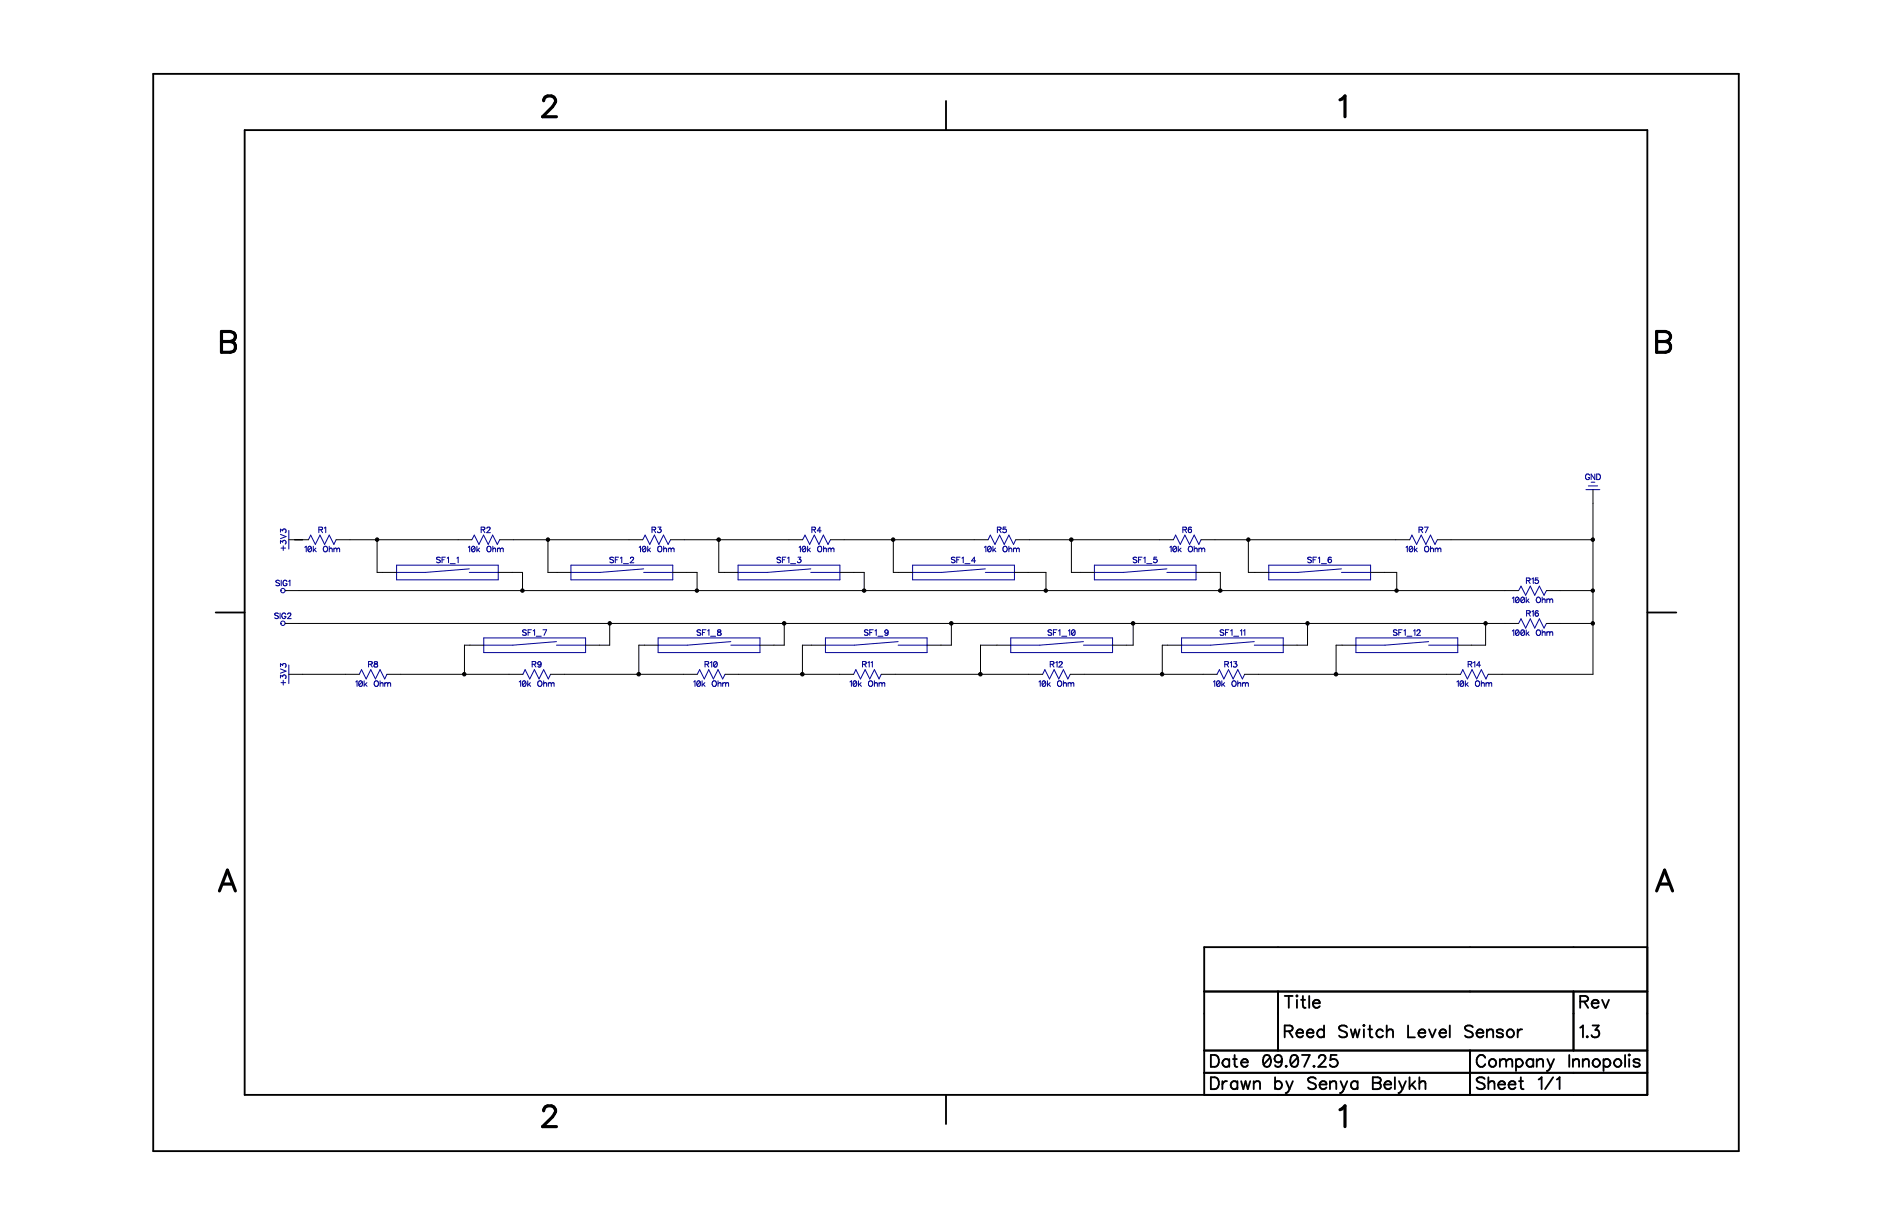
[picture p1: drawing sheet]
<svg xmlns="http://www.w3.org/2000/svg" width="432mm" height="279mm" viewBox="0 0 432 279" stroke-linecap="round" stroke-linejoin="round" font-family="sans-serif">
<g fill="#fff" stroke="#fff" stroke-width=".23">
<path d="M0 0h431.8v279.4h-431.8z"/>
<path d="M18.8 0h394.2v279.4h-394.2z"/>
</g>
<g fill="none" stroke="#000" stroke-width=".23">
<path d="M363.6 111.7v42.1h-24M65.1 134.7h281.5M65.9 123.1h4.5M76.7 123.1h31M86.1 123.1v7.5h4.4M113.7 130.6h5.6v4.1M114 123.1h32.7M125.1 123.1v7.5h5.2M153 123.1h30.2M153.5 130.6h5.6v4.1M164 123.1v7.5h4.4M189.5 123.1h36"/>
<path d="M191.7 130.6h5.5v4.1M203.9 123.1v7.5h4.4M231.5 130.6h7.2v4.1M231.8 123.1h36M244.5 123.1v7.5h5.3M273 130.6h5.5v4.1M274.1 123.1h47.6M284.9 123.1v7.5h4.7M312.8 130.6h6v4.1M328 123.1h35.6M352.9 134.7h10.7M65.1 142.2h281.5"/>
<path d="M65.9 153.8h16.1M88.3 153.8h31M110.4 147.2h-4.4v6.6M125.6 153.8h33.5M139.1 142.2v5h-5.5M150.2 147.2h-4.4v6.6M165.5 153.8h29.3M179 142.2v5h-5.6M188.4 147.2h-5.3v6.6M201.1 153.8h36.9M217.1 142.2v5h-5.5M230.7 147.2h-6.9v6.6"/>
<path d="M244.3 153.8h33.4M258.6 142.2v5h-4.7M269.7 147.2h-4.4v6.6M284.1 153.8h49.2M298.4 142.2v5h-5.5M309.5 147.2h-4.6v6.6M339 142.2v5h-6.3M352.9 142.2h10.7"/>
</g>
<g fill="#000" stroke="#000" stroke-width=".23">
<circle cx="86.1" cy="123.1" r=".39"/>
<circle cx="119.2" cy="134.7" r=".39"/>
<circle cx="125.1" cy="123.1" r=".39"/>
<circle cx="159" cy="134.7" r=".38"/>
<circle cx="164" cy="123.1" r=".4"/>
<circle cx="197.2" cy="134.7" r=".39"/>
<circle cx="203.8" cy="123.1" r=".39"/>
<circle cx="238.7" cy="134.7" r=".38"/>
<circle cx="244.5" cy="123.1" r=".4"/>
<circle cx="278.5" cy="134.7" r=".39"/>
<circle cx="284.9" cy="123.1" r=".39"/>
<circle cx="318.7" cy="134.7" r=".38"/>
<circle cx="363.5" cy="134.7" r=".38"/>
<circle cx="363.5" cy="123.1" r=".39"/>
<circle cx="106" cy="153.8" r=".39"/>
<circle cx="139.2" cy="142.2" r=".39"/>
<circle cx="145.8" cy="153.8" r=".4"/>
<circle cx="179" cy="142.2" r=".4"/>
<circle cx="183.1" cy="153.8" r=".4"/>
<circle cx="217.1" cy="142.2" r=".4"/>
<circle cx="223.8" cy="153.8" r=".4"/>
<circle cx="258.6" cy="142.2" r=".4"/>
<circle cx="265.2" cy="153.8" r=".39"/>
<circle cx="298.4" cy="142.2" r=".39"/>
<circle cx="304.9" cy="153.8" r=".4"/>
<circle cx="339.1" cy="142.2" r=".39"/>
<circle cx="363.5" cy="142.2" r=".39"/>
</g>
<g fill="none" stroke="#000096" stroke-width=".23">
<path d="M361.9 111.7h3.2M362.5 110.8h2.1M362.8 108.4l-.2-.2a.61 .61 0 0 0-.8 .6 .61 .61 0 0 0 .8 .5l.2-.4h-.3M363.1 110h.9M364 108.1v1.3l-.9-1.3v1.3M364.4 108.1h.4a.68 .68 0 0 1 .5 .7 .68 .68 0 0 1-.5 .6h-.4zM63.5 140l-.3-.2-.5 .2v.3l.7 .2 .1 .4-.3 .2-.5-.2M63.8 132.5l-.3-.2-.6 .2 .2 .3 .6 .3 .1 .2-.3 .3-.6-.2M63.9 139.8v1.3M64 121.4v-.7l.5 .4a.43 .43 0 0 1 .7-.4 .43 .43 0 0 1-.1 .8M64 124v-.7l.5 .4 .1-.3 .2-.2a.46 .46 0 0 1 .5 .4 .46 .46 0 0 1-.2 .5M64 121.9l1.3 .5-1.3 .5"/>
<path d="M64.1 134.7h.1M64.1 125h1.1M64.2 132.3v1.3M64.6 124.5v1.1M65.1 134.7h.1M65.5 132.6a.46 .46 0 0 0-.6-.3 .46 .46 0 0 0-.3 .5v.3a.45 .45 0 0 0 .4 .5 .45 .45 0 0 0 .5-.5h-.3M65.9 132.6l.3-.3v1.3M65.9 121v4.2M69.6 124.8l.3-.2v1.3M70.4 123.1l.5-1.1 1.1 2.2 1-2.2 1.1 2.2 1-2.2 1.1 2.2 .5-1.1M71 124.8l-.3-.2-.3 .1-.1 .9M71 124.8l.1 .5-.2 .5h-.5l-.1-.2"/>
<path d="M71 124.8l-.7 .8M71.5 124.6v1.3M71.8 125.4l.4 .5M72.1 125l-.6 .6M72.8 120.8l.8-.1v-.4l-.8-.1v1.3M73.2 120.8l.4 .7M73.9 124.8a.61 .61 0 0 1 .8 .2 .61 .61 0 0 1-.2 .8 .62 .62 0 0 1-.7-.3 .62 .62 0 0 1 .1-.7zM74 120.4l.3-.2v1.3M75.1 124.6v1.3M75.1 125.3l.3-.3 .3 .1 .1 .8M76.2 125.3l.3-.3 .4 .3M76.2 125v.9"/>
<path d="M76.9 125.3l.3-.3 .3 .1v.8M76.9 125.3v.6M90.5 128.9h23.2v3.3h-23.2zM100.5 127.3l-.3-.2-.5 .2v.3l.8 .4a.46 .46 0 0 1-.4 .4 .46 .46 0 0 1-.4-.3M100.9 127.7h.4M101.6 127.1h-.7v1.3M102.1 127.3l.3-.2v1.3M102.7 128.6h1.2M104.3 127.3l.3-.2v1.3M106.9 124.8l.3-.2v1.3M107.1 129.8l-10 .8h-6.6M107.1 130.6h6.6"/>
<path d="M107.7 123.1l.5-1.1 1.1 2.2 1.1-2.2 1 2.2 1-2.2 1.1 2.2 .5-1.1M108.4 124.8l-.2 1h-.4l-.1-.2M108.4 124.8l-.3-.2-.3 .1-.2 .4 .1 .5M108.4 124.8l-.7 .8M108.8 124.6v1.3M109.1 125.4l.4 .5M109.4 125l-.6 .6M109.8 120.8l.8-.1v-.4l-.8-.1v1.3M110.2 120.8l.5 .7M111.1 120.5l.3-.3 .4 .1v.4l-.7 .8h.8M111.3 124.8v-.1a.63 .63 0 0 1 .8 .3 .63 .63 0 0 1-.3 .8 .63 .63 0 0 1-.7-.3 .63 .63 0 0 1 .2-.7zM112.5 125.3l.3-.3 .3 .1v.8"/>
<path d="M112.5 124.6v1.3M113.5 125.3l.3-.3 .4 .3M113.5 125v.9M114.2 125.3l.3-.3 .3 .1 .1 .8M114.2 125.3v.6M130.3 128.9h23.2v3.3h-23.2zM140 127.3l-.3-.2-.5 .2 .1 .3 .7 .4a.46 .46 0 0 1-.3 .4 .46 .46 0 0 1-.5-.3M140.4 127.7h.5M141.2 127.1h-.8v1.3M141.6 127.3l.3-.2v1.3M142.3 128.6h1.1M143.9 127.4a.36 .36 0 0 1 .4-.3 .36 .36 0 0 1 .3 .3l-.8 1h.9"/>
<path d="M145.9 124.8l.3-.2v1.3M146.7 123.1l.5-1.1 1.1 2.2 1.1-2.2 1 2.2 1-2.2 1.1 2.2 .5-1.1M146.9 129.8l-10 .8h-6.6M146.9 130.6h6.6M147.4 124.8l-.2 1h-.4l-.2-.2M147.4 124.8l-.3-.2-.3 .1-.2 .4v.5M147.4 124.8l-.8 .8M147.8 124.6v1.3M148 125.4l.5 .5M148.4 125l-.6 .6M148.8 120.8l.8-.1v-.4l-.8-.1v1.3M149.2 120.8l.4 .7"/>
<path d="M150.2 120.2h.6l-.3 .5h.2a.44 .44 0 0 1 .1 .7 .44 .44 0 0 1-.7 0v-.2M150.2 124.8a.62 .62 0 0 1 .9 .2 .62 .62 0 0 1-.3 .8 .63 .63 0 0 1-.7-.3 .63 .63 0 0 1 .1-.7zM151.5 125.3l.3-.3 .3 .1v.8M151.5 124.6v1.3M152.5 125.3l.3-.3 .4 .3M152.5 125v.9M153.2 125.3l.3-.3 .3 .1v.8M153.2 125.3v.6M168.4 128.9h23.3v3.3h-23.3zM178.2 127.3l-.3-.2-.6 .2 .1 .2 .7 .3 .1 .3-.3 .3-.6-.3M178.6 127.7h.5M179.4 127.1h-.8v1.3"/>
<path d="M179.7 127.3l.3-.2v1.3M180.4 128.6h1.2M182.1 127.1h.7l-.4 .5h.3l.1 .4-.3 .4-.5-.3M182.4 124.8l.3-.2v1.3M183.2 123.1l.5-1.1 1.1 2.2 1-2.2 1.1 2.2 1-2.2 1.1 2.2 .5-1.1M183.9 124.8l-.2 1h-.4l-.2-.2M183.9 124.8l-.3-.2-.3 .1-.3 .4 .1 .5M183.9 124.8l-.8 .8M184.3 124.6v1.3M184.5 125.4l.5 .5M184.9 125l-.6 .6M185 129.8l-9.9 .8h-6.7"/>
<path d="M185 130.6h6.7M185.3 120.8h.5l.3-.4-.3-.2h-.5v1.3M185.7 120.8l.4 .7M186.8 124.7a.63 .63 0 0 1 .8 .3 .63 .63 0 0 1-.3 .8 .63 .63 0 0 1-.7-.3 .63 .63 0 0 1 .2-.8zM187.4 121.1h-.9l.6-.9v1.3M188 125.3l.3-.3 .3 .1v.8M188 124.6v1.3M189 125.3l.3-.3 .4 .3M189 125v.9M189.7 125.3l.3-.3 .3 .1v.8M189.7 125.3v.6M208.3 128.9h23.2v3.3h-23.2z"/>
<path d="M218 127.3l-.3-.2-.6 .2 .1 .2 .8 .5-.3 .4-.6-.3M218.4 127.7h.4M219.1 127.1h-.7v1.3M219.5 127.3l.3-.2v1.3M220.2 128.6h1.2M222.7 127.9h-1l.7-.8v1.3M224.7 124.8l.3-.2v1.3M224.9 129.8l-10 .8h-6.6M224.9 130.6h6.6M225.5 123.1l.5-1.1 1.1 2.2 1-2.2 1.1 2.2 1.1-2.2 1 2.2 .5-1.1M226.1 124.8l.1 .5-.2 .5h-.4l-.2-.2M226.1 124.8l-.3-.2-.2 .1-.2 .9"/>
<path d="M226.1 124.8l-.7 .8M226.6 124.6v1.3M226.9 125.4l.4 .5M227.2 125l-.6 .6M227.6 120.8h.6l.3-.4-.3-.2h-.6v1.3M228 120.8l.5 .7M229 124.8a.6 .6 0 0 1 .9 .2 .6 .6 0 0 1-.4 .9 .65 .65 0 0 1-.6-.4 .65 .65 0 0 1 .1-.7zM229.6 120.2h-.6l-.1 .5a.47 .47 0 0 1 .8 .2 .47 .47 0 0 1-.5 .6l-.3-.3M230.3 125.3l.2-.3 .3 .1 .1 .8M230.3 124.6v1.3M231.3 125.3l.3-.3 .4 .3M231.3 125v.9"/>
<path d="M232 125.3l.3-.3 .3 .1v.8M232 125.3v.6M249.8 128.9h23.2v3.3h-23.2zM259.5 127.3l-.3-.2-.6 .2 .1 .2 .7 .3 .1 .3-.3 .3-.6-.3M259.8 127.7h.5M260.6 127.1h-.8v1.3M261 127.3l.3-.2v1.3M261.7 128.6h1.2M264 127.1h-.6l-.1 .5a.45 .45 0 0 1 .8 .2 .45 .45 0 0 1-.5 .6l-.3-.3M266.3 129.8l-9.9 .8h-6.6M266.3 130.6h6.7M267 124.8l.3-.2v1.3"/>
<path d="M267.8 123.1l.5-1.1 1.1 2.2 1-2.2 1.1 2.2 1-2.2 1.1 2.2 .5-1.1M268.5 124.8v.3a.53 .53 0 0 1-.4 .8l-.4-.3M268.5 124.8l-.4-.2a.67 .67 0 0 0-.4 1M268.5 124.8l-.8 .8M268.9 124.6v1.3M269.2 125.4l.4 .5M269.5 125l-.6 .6M270 120.8h.5l.3-.4-.3-.2h-.5v1.3M270.4 120.8l.4 .7M271.2 121.1l.4 .4M271.3 124.8a.61 .61 0 0 1 .9 .2 .61 .61 0 0 1-.3 .8 .62 .62 0 0 1-.7-.3 .62 .62 0 0 1 .1-.7zM271.6 121.5h.1"/>
<path d="M271.6 120.7h.1M271.6 120.7h-.2l-.2 .4M271.6 120.7l.3 .4-.3 .4M271.9 120.4v-.1h-.5l-.2 .8M272.5 125.3l.3-.3 .4 .1v.8M272.5 124.6v1.3M273.6 125.3l.3-.3h.2l.2 .3M273.6 125v.9M274.3 125.3l.3-.3 .3 .1 .1 .8M274.3 125.3v.6M289.6 128.9h23.2v3.3h-23.2zM299.3 127.3l-.3-.2-.6 .2 .2 .3 .7 .4-.3 .4-.6-.3"/>
<path d="M299.7 127.7h.5M300.5 127.1h-.8v1.3M300.9 127.3l.3-.2v1.3M301.6 128.6h1.1M303.8 127.3v-.2h-.5l-.2 .8M306.2 129.8l-10 .8h-6.6M306.2 130.6h6.6M320.9 124.8l.3-.2v1.3M321.7 123.1l.5-1.1 1.1 2.2 1.1-2.2 1 2.2 1.1-2.2 1 2.2 .5-1.1M322.4 124.8l.1 .5-.3 .5h-.4l-.2-.2M322.4 124.8l-.3-.2-.3 .1-.2 .9M322.4 124.8l-.8 .8"/>
<path d="M322.8 124.6v1.3M323 125.4l.5 .5M323.4 125l-.6 .6M323.8 120.8l.8-.1 .1-.3-.1-.1-.8-.1v1.3M324.3 120.8l.4 .7M325.1 120.2h.8l-.6 1.3M325.3 124.7a.6 .6 0 0 1 .8 .5 .6 .6 0 0 1-.8 .6l-.2-.4zM326.5 125.3l.3-.3 .3 .1 .1 .8M326.5 124.6v1.3M327.5 125.3l.3-.3 .4 .3M327.5 125v.9M328.2 125.3l.3-.3 .3 .1v.8"/>
<path d="M328.2 125.3v.6M345.1 136.4l.4-.2v1.3M346.6 134.7l.5-1 1.1 2.1 1-2.1 1.1 2.1 1-2.1 1.1 2.1 .5-1.1M346.6 136.4l-.3-.2-.3 .1-.1 .9M346.6 136.4l.1 .5-.2 .5h-.5l-.1-.2M346.6 136.4l-.7 .8M347.9 136.4l-.1 1h-.5l-.2-.2M347.9 136.4l-.4-.2a.69 .69 0 0 0-.4 1M347.9 136.4l-.8 .8M348.3 136.2v1.3M348.4 132.4h.7l.1-.4-.8-.2v1.3M348.4 139.9l.7-.1 .1-.3-.2-.2h-.6v1.2"/>
<path d="M348.6 137l.4 .5M348.8 132.4l.4 .7M348.8 139.9l.4 .6M348.9 136.6l-.6 .6M349.6 132.1l.3-.3v1.3M349.6 139.5l.3-.2v1.2M350.9 136.3a.57 .57 0 0 1 .7 .6 .57 .57 0 0 1-.9 .4l-.1-.6zM351 131.8h-.6v.6a.45 .45 0 0 1 .7 .1 .45 .45 0 0 1-.5 .6l-.3-.3M351.1 139.4l-.4-.1a.64 .64 0 0 0-.3 .8M352 136.2v1.3M352 136.9l.3-.3 .3 .1v.8M353 136.9l.3-.3h.2l.2 .3"/>
<path d="M353 136.6v.9M353.7 136.9l.3-.3 .3 .1 .1 .8M353.7 136.9v.6M64 152.1v-.7l.5 .4a.43 .43 0 0 1 .7-.4 .43 .43 0 0 1-.1 .8M64 154.6v-.6l.5 .3 .1-.2 .2-.2a.46 .46 0 0 1 .5 .3 .46 .46 0 0 1-.2 .6M64 152.6l1.3 .5-1.3 .4M64.1 142.2h.1M64.1 155.7h1.1M64.6 155.2v1.1M65.1 142.2h.1M65.2 140.1a.48 .48 0 0 0-.5-.3 .48 .48 0 0 0-.4 .5v.3a.47 .47 0 0 0 .5 .5 .47 .47 0 0 0 .4-.5h-.3M65.7 140.1l.2-.3 .4 .1v.4l-.7 .8h.9"/>
<path d="M65.9 151.7v4.2M81.2 155.5l.3-.2v1.2M82 153.8l.5-1.1 1.1 2.2 1-2.2 1.1 2.2 1-2.2 1.1 2.2 .5-1.1M82.7 155.5l-.4-.2a.67 .67 0 0 0-.4 1M82.7 155.5v.3a.53 .53 0 0 1-.4 .7l-.4-.2M82.7 155.5l-.8 .8M83.1 155.3v1.2M83.4 156.1l.4 .4M83.7 155.7l-.6 .6M84.1 151.5l.8-.1v-.4l-.8-.1v1.2M84.5 151.5l.5 .6M85.5 151v.3l.7 .4a.45 .45 0 0 1-.3 .5 .45 .45 0 0 1-.6-.3 .58 .58 0 0 1 .7-.5l.1-.2v-.2z"/>
<path d="M85.5 155.4a.61 .61 0 0 1 .9 .3 .61 .61 0 0 1-.4 .8 .67 .67 0 0 1-.6-.3 .67 .67 0 0 1 .1-.8zM86.7 155.3v1.2M86.7 156l.3-.3 .4 .1v.7M87.8 156l.3-.3h.2l.2 .3M87.8 155.7v.8M88.5 156l.3-.3 .3 .1 .1 .7M88.5 156v.5M110.4 145.5h23.2v3.3h-23.2zM118.5 155.5l.3-.2v1.2M119.3 153.8l.5-1.1 1.1 2.2 1.1-2.2 1 2.2 1.1-2.2 1 2.2 .5-1.1M120 155.5l.1 .5-.3 .5h-.4l-.1-.2M120 155.5l-.3-.2-.3 .1-.1 .9"/>
<path d="M120 155.5l-.7 .8M120.1 143.8l-.3-.2-.5 .2 .1 .3 .7 .3-.1 .5-.7-.2M120.4 155.3v1.2M120.5 144.3h.5M120.7 156.1l.4 .4M121 155.7l-.6 .6M121.3 143.6h-.8v1.3M121.5 151.5l.7-.1 .1-.4-.8-.1v1.2M121.7 143.9l.3-.3v1.3M121.9 151.5l.4 .6M122.4 145.1h1.1M122.9 155.4a.61 .61 0 0 1 .8 .3 .61 .61 0 0 1-.3 .8 .62 .62 0 0 1-.7-.3 .62 .62 0 0 1 .2-.8z"/>
<path d="M123.5 151.3l-.2 .8-.5-.1M123.9 143.6h.9l-.6 1.3M124.1 156l.3-.3 .3 .1 .1 .7M124.1 155.3v1.2M125.1 156l.3-.3 .4 .3M125.1 155.7v.8M125.8 156l.3-.3 .3 .1v.7M125.8 156v.5M127 146.3l-9.9 .9h-6.7M127 147.2h6.6M150.2 145.5h23.2v3.3h-23.2zM158.3 155.5l.3-.2v1.2"/>
<path d="M159.1 153.8l.6-1.1 1 2.2 1.1-2.2 1 2.2 1.1-2.2 1 2.2 .6-1.1M159.8 155.5l-.1 1h-.5l-.1-.2M159.8 155.5l-.3-.2-.3 .1-.2 .4 .1 .5M159.8 155.5l-.7 .8M159.9 143.8l-.3-.2-.5 .2 .1 .3 .7 .3v.3l-.3 .2-.5-.2M160.2 155.3v1.2M160.3 144.3h.5M160.5 156.1l.4 .4M160.9 155.7l-.7 .6M160.9 151.5l.8-.1v-.4l-.8-.1v1.2M161.1 143.6h-.8v1.3M161.3 151.5l.5 .6"/>
<path d="M161.5 143.9l.3-.3v1.3M162.1 151.1l.3-.2v1.2M162.2 145.1h1.1M162.6 155.4a.61 .61 0 0 1 .9 .3 .61 .61 0 0 1-.3 .8 .67 .67 0 0 1-.6-.3 .67 .67 0 0 1 0-.8zM163.6 151.1l.1 .5-.2 .5h-.5l-.1-.2M163.6 151.1l-.1-.1h-.5l-.1 .9M163.6 151.1l-.7 .8M163.8 143.7l.2 .4a.5 .5 0 0 1 .5 .7l-.2 .1a.38 .38 0 0 1-.6-.2 .38 .38 0 0 1 .4-.5l.4-.1v-.4zM163.9 156l.3-.3 .3 .1v.7M163.9 155.3v1.2M164.9 156l.4-.3 .3 .3M164.9 155.7v.8"/>
<path d="M165.6 156l.5-.3 .2 .3v.5M165.6 156v.5M166.8 146.3l-10 .9h-6.6M166.8 147.2h6.6M188.4 145.5h23.2v3.3h-23.2zM194 155.5l.3-.2v1.2M194.8 153.8l.5-1.1 1.1 2.2 1-2.2 1.1 2.2 1.1-2.2 1 2.2 .5-1.1M195.5 155.5v.5l-.2 .5h-.4l-.2-.2M195.5 155.5l-.3-.2-.3 .1-.2 .9M195.5 155.5l-.8 .8M195.9 155.3v1.2M196.2 156.1l.4 .4"/>
<path d="M196.5 155.7l-.6 .6M196.8 151.5l.9-.1v-.4l-.9-.1v1.2M197.3 151.5l.4 .6M198.1 151.1l.3-.2v1.2M198.1 143.8l-.3-.2-.5 .2 .1 .3 .6 .3 .1 .3-.3 .2-.5-.2M198.3 155.4a.61 .61 0 0 1 .9 .3 .61 .61 0 0 1-.3 .8 .62 .62 0 0 1-.7-.3 .62 .62 0 0 1 .1-.8zM198.5 144.3h.5M198.8 151.1l.3-.2v1.2M199.3 143.6h-.8v1.3M199.6 156l.3-.3 .3 .1v.7M199.6 155.3v1.2M199.7 143.9l.3-.3v1.3"/>
<path d="M200.4 145.1h1.1M200.6 156l.3-.3 .4 .3M200.6 155.7v.8M201.3 156l.3-.3 .3 .1v.7M201.3 156v.5M202.7 144.1l-.2 .8h-.5v-.2M205 146.3l-10 .9h-6.6M205 147.2h6.6M230.7 145.5h23.2v3.3h-23.2zM237.1 155.5l.3-.2v1.2M238 153.8l.5-1.1 1 2.2 1.1-2.2 1 2.2 1.1-2.2 1 2.2 .6-1.1M238.6 155.5l.1 .5-.2 .5h-.5l-.1-.2"/>
<path d="M238.6 155.5l-.3-.2-.3 .1-.1 .9M238.6 155.5l-.7 .8M239.1 155.3v1.2M239.3 156.1l.4 .4M239.6 155.7l-.5 .6M239.7 151.5l.8-.1v-.4l-.8-.1v1.2M240 143.8l-.3-.2-.5 .2 .1 .3 .7 .5-.3 .3-.5-.2M240.1 151.5l.4 .6M240.4 144.3h.5M241 151.1l.3-.2v1.2M241.2 143.6h-.8v1.3M241.5 155.4a.6 .6 0 0 1 .8 .3 .6 .6 0 0 1-.4 .8 .65 .65 0 0 1-.6-.3 .65 .65 0 0 1 .2-.8z"/>
<path d="M241.6 143.9l.3-.3v1.3M241.7 151.2l.2-.3 .5 .2-.8 1h.9M242.3 145.1h1.2M242.7 156l.3-.3 .3 .1 .1 .7M242.7 155.3v1.2M243.8 156l.3-.3 .3 .3M243.8 155.7v.8M243.8 143.9l.3-.3v1.3M244.4 156l.3-.3 .3 .1 .1 .7M244.4 156v.5M245.3 143.9l-.1 1h-.5l-.1-.2M245.3 143.9l-.3-.3-.3 .1-.2 .5 .1 .5"/>
<path d="M245.3 143.9l-.7 .8M247.3 146.3l-10 .9h-6.6M247.3 147.2h6.6M269.7 145.5h23.2v3.3h-23.2zM276.9 155.5l.3-.2v1.2M277.7 153.8l.6-1.1 1 2.2 1.1-2.2 1 2.2 1.1-2.2 1 2.2 .6-1.1M278.4 155.5l-.1 1h-.5l-.1-.2M278.4 155.5l-.3-.2-.3 .1-.2 .4 .1 .5M278.4 155.5l-.7 .8M278.8 155.3v1.2M279.1 156.1l.4 .4M279.3 143.8l-.3-.2-.4 .1v.4l.6 .3 .1 .3-.3 .2-.5-.2"/>
<path d="M279.5 155.7l-.7 .6M279.5 151.5l.8-.1v-.4l-.8-.1v1.2M279.7 144.3h.5M280 151.5l.4 .6M280.5 143.6h-.8v1.3M280.8 151.1l.3-.2v1.2M280.9 143.9l.3-.3v1.3M281.3 155.4a.61 .61 0 0 1 .8 .3 .61 .61 0 0 1-.3 .8 .67 .67 0 0 1-.6-.3 .67 .67 0 0 1 .1-.8zM281.6 150.9h.6l-.3 .5h.2a.44 .44 0 0 1 .1 .6 .44 .44 0 0 1-.7 .1v-.2M281.6 145.1h1.1M282.5 156l.3-.3 .3 .1 .1 .7M282.5 155.3v1.2"/>
<path d="M283.1 143.9l.3-.3v1.3M283.5 156l.3-.3h.3l.1 .3M283.5 155.7v.8M283.8 143.9l.3-.3v1.3M284.2 156l.3-.3 .3 .1 .1 .7M284.2 156v.5M286.3 146.3l-10 .9h-6.6M286.3 147.2h6.6M309.5 145.5h23.2v3.3h-23.2zM318.9 143.8l-.4-.2-.4 .1v.4l.6 .3 .2 .3-.4 .2-.5-.2M319.2 144.3h.5M320 143.6h-.8v1.3"/>
<path d="M320.4 143.9l.3-.3v1.3M321.1 145.1h1.1M322.6 143.9l.3-.3v1.3M323.4 144l.2-.4 .5 .2v.3l-.8 .8h.9M326.1 146.3l-10 .9h-6.6M326.1 147.2h6.6M332.5 155.5l.3-.2v1.2M333.3 153.8l.5-1.1 1.1 2.2 1.1-2.2 1 2.2 1.1-2.2 1 2.2 .5-1.1M334 155.5l.1 .5-.2 .5h-.5l-.2-.2M334 155.5l-.3-.2-.3 .1-.2 .9M334 155.5l-.8 .8M334.4 155.3v1.2"/>
<path d="M334.7 156.1l.4 .4M335 155.7l-.6 .6M335.1 151.5l.8-.1v-.4l-.8-.1v1.2M335.5 151.5l.4 .6M336.3 151.1l.3-.2v1.2M336.8 155.4a.61 .61 0 0 1 .9 .3 .61 .61 0 0 1-.3 .8 .62 .62 0 0 1-.7-.3 .62 .62 0 0 1 .1-.8zM337.9 151.7h-.9l.6-.8v1.2M338.1 156l.5-.3 .2 .3v.5M338.1 155.3v1.2M339.1 156l.3-.3 .4 .3M339.1 155.7v.8M339.8 156l.3-.3 .3 .1v.7"/>
<path d="M339.8 156v.5M345.1 143.9l.4-.2v1.2M346.6 142.2l.5-1.1 1.1 2.2 1-2.2 1.1 2.2 1-2.2 1.1 2.2 .5-1.1M346.6 143.9l-.1-.2h-.5l-.1 1M346.6 143.9l.1 .5-.2 .5h-.3l-.3-.2M346.6 143.9l-.7 .8M347.9 143.9l-.1-.2h-.3a.67 .67 0 0 0-.4 1M347.9 143.9v.3a.53 .53 0 0 1-.4 .7l-.4-.2M347.9 143.9l-.8 .8M348.3 143.7v1.2M348.6 144.4l.4 .5M348.9 144.1l-.6 .6"/>
<path d="M350.9 143.7a.62 .62 0 0 1 .7 .6 .62 .62 0 0 1-.6 .6l-.4-.5zM352 143.7v1.2M352 144.4l.3-.3h.3v.8M353 144.1v.8M353 144.4l.3-.3h.3l.1 .3M353.7 144.4v.5M353.7 144.4l.2-.3h.4l.1 .8"/>
<circle cx="64.6" cy="134.7" r=".51"/>
<circle cx="303.5" cy="127.9" r=".39"/>
<circle cx="64.6" cy="142.2" r=".51"/>
<circle cx="123.1" cy="151.3" r=".39"/>
<circle cx="202.3" cy="144.1" r=".39"/>
<circle cx="350.7" cy="140.2" r=".39"/>
</g>
<g fill="none" stroke="#000" stroke-width=".42">
<path d="M35 16.8h361.8v245.8h-361.8zM55.8 29.7h320.2v220h-320.2zM215.9 23v6.7M49.2 139.7h6.6M376 139.7h6.6M376 216h-101.2v33.7M274.8 226.1h101.2M274.8 239.6h101.2M291.7 226.1v13.5M293.2 227.2h1.8M293.2 235.2h1.2a.72 .72 0 0 0 .6-.8l-.2-.4-.4-.1h-1.2v2.7M294.1 227.2v2.7"/>
<path d="M294.1 235.2l.9 1.4M295.9 235.6a.84 .84 0 0 0 .5 .9 .84 .84 0 0 0 1-.3M296 227l.1 .2-.1 .1-.1-.1zM296 228v1.9M296.2 234.9a.71 .71 0 0 1 .9 0 .71 .71 0 0 1 .3 .7h-1.5zM296.9 228h1M297.3 227.2v2.2l.2 .3 .5 .2M298.2 235.6a.84 .84 0 0 0 .5 .9 .84 .84 0 0 0 1.1-.3M298.6 234.9a.71 .71 0 0 1 .8 0 .71 .71 0 0 1 .4 .7h-1.6zM298.8 227.2v2.7M299.6 228.8a.87 .87 0 0 0 .5 1 .87 .87 0 0 0 1.1-.3M299.8 228.4a.76 .76 0 0 1 .8-.4 .76 .76 0 0 1 .6 .8h-1.6z"/>
<path d="M302.2 235.2a.87 .87 0 0 0-1.3-.1 .87 .87 0 0 0 0 1.3 .87 .87 0 0 0 1.3-.2M302.2 233.9v2.7M307.4 234.3a1.03 1.03 0 0 0-1.8 .2l.3 .4 1 .4a.65 .65 0 0 1 .5 .5 .65 .65 0 0 1-.2 .7 1.27 1.27 0 0 1-1.6-.3M308.3 234.8l.5 1.8 .5-1.8 .5 1.8 .5-1.8M311.3 233.8l.1 .1-.1 .1-.2-.1zM311.3 234.8v1.8M312.3 234.8h.8M312.6 233.9v2.2l.2 .4 .5 .1M315.6 235.2a.85 .85 0 0 0-1.2-.1 .85 .85 0 0 0 0 1.2 .85 .85 0 0 0 1.2-.1M316.5 235.3l.6-.5 .7 .1 .1 1.7M316.5 233.9v2.7M321.4 233.9v2.7h1.5"/>
<path d="M323.7 235.6a.87 .87 0 0 0 .6 .9 .87 .87 0 0 0 1-.3M323.8 235.2a.75 .75 0 0 1 .9-.4 .75 .75 0 0 1 .6 .8h-1.6zM326.1 234.8l.8 1.8 .8-1.8M328.5 235.6a.84 .84 0 0 0 .5 .9 .84 .84 0 0 0 1-.3M328.9 234.9a.71 .71 0 0 1 .8 0 .71 .71 0 0 1 .3 .7h-1.5zM330.9 233.9v2.7M335.5 239.6v10.1M336.1 234.3a1 1 0 0 0-.9-.4 1 1 0 0 0-.9 .6l.3 .4 1 .4a.65 .65 0 0 1 .5 .5 .65 .65 0 0 1-.2 .7 1.23 1.23 0 0 1-1.6-.3M337 235.6a.86 .86 0 0 0 .5 .9 .86 .86 0 0 0 1-.3M337.4 234.9a.75 .75 0 0 1 .8 0 .75 .75 0 0 1 .3 .7h-1.5zM339.3 235.3l.7-.5 .7 .1 .1 1.7M339.3 234.8v1.8"/>
<path d="M343 235.2a.8 .8 0 0 0-.7-.4 .8 .8 0 0 0-.7 .4l.1 .3 1.2 .3 .1 .4a.84 .84 0 0 1-1.4 0M344.3 234.9a.87 .87 0 0 1 1.1 .3 .87 .87 0 0 1-.2 1.2 .87 .87 0 0 1-1.2-.2 1.03 1.03 0 0 1 .3-1.3zM346.4 234.8v1.8M347.4 234.8a.85 .85 0 0 0-1 .8M359.1 226.1v13.5M360.6 228.4h1.2a.72 .72 0 0 0 .7-.7l-.3-.4-.4-.1h-1.2v2.7M360.6 234.4l.7-.5v2.7M361.5 228.4l1 1.5M362.2 236.3l.2 .2-.2 .1-.1-.1zM363.3 228.8a.87 .87 0 0 0 .5 1 .87 .87 0 0 0 1-.3M363.4 228.4a.76 .76 0 0 1 .9-.4 .76 .76 0 0 1 .5 .8h-1.5zM363.5 233.9h1.4l-.8 1a.91 .91 0 0 1 .8 1.3 .91 .91 0 0 1-1.6 .1l-.1-.2"/>
<path d="M365.6 228l.8 1.9 .8-1.9M215.9 249.7v6.7M274.8 244.7h101.2M276.4 240.6h.8a1.43 1.43 0 0 1 1 1.4 1.43 1.43 0 0 1-1 1.3h-.8zM276.4 245.7h.8a1.43 1.43 0 0 1 1 1.4 1.43 1.43 0 0 1-1 1.3h-.8zM279 246.6v1.8M280 246.6a.92 .92 0 0 0-1 .8M280.5 241.9a.87 .87 0 0 0-1.2-.1 .87 .87 0 0 0 0 1.3 .87 .87 0 0 0 1.2-.1M280.5 241.6v1.7M281.4 241.6h.9M281.8 240.6v2.2l.1 .4 .5 .1M282.4 247a.86 .86 0 0 0-1.3-.1 .86 .86 0 0 0 0 1.2 .86 .86 0 0 0 1.3-.1"/>
<path d="M282.4 246.6v1.8M283.3 242.3a.84 .84 0 0 0 .5 1 .84 .84 0 0 0 1-.3M283.3 246.6l.5 1.8 .5-1.8 .5 1.8 .5-1.8M283.6 241.7a.7 .7 0 0 1 .8-.1 .7 .7 0 0 1 .4 .7h-1.5zM286.1 247.1l.7-.5 .6 .1 .2 1.7M286.1 246.6v1.8M289.9 241.2a1.34 1.34 0 0 1-.9 2.1l-.4-.1-.2-.4M289.9 241.2a.85 .85 0 0 0-1.3-.5 2.31 2.31 0 0 0-.2 2.1M289.9 241.2l-1.5 1.6M291 247a.88 .88 0 0 1 1.3-.1 .88 .88 0 0 1 0 1.3 .88 .88 0 0 1-1.3-.2M291 245.7v2.7M292.6 241.6a1.25 1.25 0 0 1-1.1 1.7l-.4-.1-.1-.2"/>
<path d="M293.4 243.2l.1-.1 .2 .1-.2 .1zM293.5 246.6l.8 1.8M294.3 248.4a1.02 1.02 0 0 1-.9 .9M295.1 246.6l-.8 1.8M296.2 241.2a2.2 2.2 0 0 1-.3 2 .92 .92 0 0 1-1.3-.4M296.2 241.2a.83 .83 0 0 0-.8-.6 .83 .83 0 0 0-.8 .6l-.1 .6 .1 1M296.2 241.2l-1.6 1.6M297.1 240.6h1.8l-1.3 2.7M299.8 243.2l.1-.1 .1 .1-.1 .1zM300.3 246.1a1 1 0 0 0-1-.4 1 1 0 0 0-.8 .6l.3 .4 1 .4a.74 .74 0 0 1 .5 .9 1.17 1.17 0 0 1-1.8 0M301 241.3l.2-.6 .8-.1a.68 .68 0 0 1 .4 1.1l-1.5 1.6h1.7M301.2 247.4a.87 .87 0 0 0 .5 .9 .87 .87 0 0 0 1-.3"/>
<path d="M301.3 247a.76 .76 0 0 1 .9-.4 .76 .76 0 0 1 .5 .8h-1.5zM303.5 247.1l.7-.5 .6 .1 .2 1.7M303.5 246.6v1.8M305.1 240.6h-1.4l-.1 1.2a.96 .96 0 0 1 1.5 0 .96 .96 0 0 1-.2 1.4 .96 .96 0 0 1-1.4-.4M305.9 246.6l.8 1.8M306.7 248.4a1.02 1.02 0 0 1-.9 .9M307.5 246.6l-.8 1.8M309.8 247a.86 .86 0 0 0-1.2-.1 .86 .86 0 0 0 0 1.2 .86 .86 0 0 0 1.2-.1M309.8 246.6v1.8M313.3 245.7l1.6 .1a.62 .62 0 0 1 0 1l-.4 .2 .4 .1a.76 .76 0 0 1 0 1.2l-1.6 .1zM313.3 247h1.2M315.9 247.4a.87 .87 0 0 0 .5 .9 .87 .87 0 0 0 1.1-.3"/>
<path d="M316.1 247a.76 .76 0 0 1 .8-.4 .76 .76 0 0 1 .6 .8h-1.6zM318.3 245.7v2.7M319.3 246.6l.8 1.8M320.1 248.4a1.1 1.1 0 0 1-.9 .9M320.8 246.6l-.7 1.8M321.7 245.7v2.7M322.2 247.4l.9 1M323 246.6l-1.3 1.3M323.9 247.1l.7-.5 .6 .1 .1 1.7M323.9 245.7v2.7M338.8 246.1a1.04 1.04 0 0 0-1.8 .2 1.78 1.78 0 0 0 1.6 .9l.2 .4v.4a1.21 1.21 0 0 1-1.8 0M339 241.3a1.01 1.01 0 0 0-1.2-.7 1.01 1.01 0 0 0-.8 1.1 1.12 1.12 0 0 0 .4 1.4 1.12 1.12 0 0 0 1.4-.1l.2-.3"/>
<path d="M339.7 247.1l.6-.5 .7 .1 .1 1.7M339.7 245.7v2.7M341.9 247.4a.87 .87 0 0 0 .5 .9 .87 .87 0 0 0 1.1-.3M342.1 247a.76 .76 0 0 1 .8-.4 .76 .76 0 0 1 .6 .8h-1.6zM342.3 242.1l.6-.5 .7 .1 .1 .4M342.3 241.6v1.7M343.7 242.1l.7-.5 .6 .1 .1 1.6M343.7 242.1v1.2M344.3 247.4a.87 .87 0 0 0 .5 .9 .87 .87 0 0 0 1.1-.3M344.7 246.7a.75 .75 0 0 1 1.2 .4v.3h-1.6zM346 241.9a.87 .87 0 0 1 1.3-.1 .87 .87 0 0 1 0 1.3 .87 .87 0 0 1-1.3-.1M346 241.6v2.7"/>
<path d="M346.7 246.6h.9M347.1 245.7v2.2l.1 .4 .5 .1M349.9 241.9a.87 .87 0 0 0-1.3-.1 .87 .87 0 0 0 0 1.3 .87 .87 0 0 0 1.3-.1M349.9 241.6v1.7M350.7 242.1l.7-.5 .6 .1 .2 1.6M350.7 241.6v1.7M351.2 246.2l.6-.5v2.7M353.1 241.6l.8 1.7M353.9 243.3a1.02 1.02 0 0 1-.9 1M354.5 245.7l-1.9 2.7M354.7 241.6l-.8 1.7M355.3 246.2l.6-.5v2.7"/>
<path d="M358.1 240.6v2.7M359 242.1l.6-.5 .7 .1 .1 1.6M359 241.6v1.7M361.2 242.1l.7-.5 .6 .1 .1 1.6M361.2 241.6v1.7M366 241.9a.87 .87 0 0 1 1.3-.1 .87 .87 0 0 1 0 1.3 .87 .87 0 0 1-1.3-.1M366 241.6v2.7M370.9 240.6v2.7M371.8 240.5l.2 .1-.2 .1-.1-.1zM371.8 241.6v1.7M374.2 241.9a.84 .84 0 0 0-1.4 0l.4 .4 .9 .3 .1 .4a.84 .84 0 0 1-1.4 0"/>
<circle cx="291.7" cy="241.5" r=".85"/>
<circle cx="340.6" cy="242.5" r=".88"/>
<circle cx="364.3" cy="242.5" r=".89"/>
<circle cx="369.2" cy="242.5" r=".88"/>
</g>
<path d="M124.1 23a1.09 1.09 0 0 1 .9-1.1h.9a1.12 1.12 0 0 1 .6 1.8l-.4 .6-2.3 2.3h3.2M305.8 22.8l.5-.2 .7-.7v4.7M50.5 75.6h2.1l.7 .3a1.05 1.05 0 0 1 0 1.7l-.7 .3 .7 .2a1.24 1.24 0 0 1 .4 1.4 1.24 1.24 0 0 1-1.1 .8h-2.1zM50.5 77.9h2.1M378.1 75.6h2a1.22 1.22 0 0 1 1.2 1.4l-.5 .6-.7 .3a1.23 1.23 0 0 1 1.2 1.2 1.23 1.23 0 0 1-1.2 1.2h-2zM378.1 77.9h2M50.1 203.2l1.8-4.7 1.8 4.7M50.8 201.6h2.2M378.1 203.2l1.8-4.7 1.8 4.7M378.8 201.6h2.2M124.1 253.4a1.17 1.17 0 0 1 .9-1.2h.9a1.18 1.18 0 0 1 .6 1.8l-.4 .7-2.3 2.3h3.2M305.8 253.1l.5-.2 .7-.7v4.8" fill="none" stroke="#000" stroke-width=".72"/>
<g font-size="8.5">
<text x="123.5" y="28.1">2</text>
<text x="305.4" y="28.1">1</text>
<text x="50.2" y="81.8">B</text>
<text x="377.7" y="81.8">B</text>
<text x="49.7" y="204.6">A</text>
<text x="377.7" y="204.6">A</text>
<text x="123.5" y="258.4">2</text>
<text x="305.4" y="258.4">1</text>
</g>
<g font-size="4.9">
<text x="293" y="230.7">Title</text>
<text x="360.4" y="230.7">Rev</text>
<text x="293" y="237.4">Reed Switch Level Sensor</text>
<text x="360.4" y="237.4">1.3</text>
<text x="276.2" y="244.2">Date 09.07.25</text>
<text x="336.8" y="244.2">Company Innopolis</text>
<text x="276.2" y="249.2">Drawn by Senya Belykh</text>
<text x="336.8" y="249.2">Sheet 1/1</text>
</g>
<g font-size="2.3">
<text x="361.8" y="109.8">GND</text>
<text x="65.7" y="125.7" transform="rotate(-90 65.7 125.7)">+3V3</text>
<text x="72.7" y="121.9">R1</text>
<text x="109.7" y="121.9">R2</text>
<text x="148.7" y="121.9">R3</text>
<text x="185.2" y="121.9">R4</text>
<text x="227.5" y="121.9">R5</text>
<text x="269.9" y="121.9">R6</text>
<text x="323.7" y="121.9">R7</text>
<text x="69.5" y="126.2">10k Ohm</text>
<text x="99.5" y="128.7">SF1_1</text>
<text x="106.8" y="126.2">10k Ohm</text>
<text x="139.1" y="128.7">SF1_2</text>
<text x="145.8" y="126.2">10k Ohm</text>
<text x="177.2" y="128.7">SF1_3</text>
<text x="182.3" y="126.2">10k Ohm</text>
<text x="217" y="128.7">SF1_4</text>
<text x="224.6" y="126.2">10k Ohm</text>
<text x="258.5" y="128.7">SF1_5</text>
<text x="266.9" y="126.2">10k Ohm</text>
<text x="298.4" y="128.7">SF1_6</text>
<text x="320.8" y="126.2">10k Ohm</text>
<text x="62.9" y="134">SIG1</text>
<text x="345.1" y="137.9">100k Ohm</text>
<text x="348.3" y="133.5">R15</text>
<text x="62.6" y="141.5">SIG2</text>
<text x="348.3" y="140.9">R16</text>
<text x="119.2" y="145.3">SF1_7</text>
<text x="159" y="145.3">SF1_8</text>
<text x="197.2" y="145.3">SF1_9</text>
<text x="239.1" y="145.3">SF1_10</text>
<text x="278.4" y="145.3">SF1_11</text>
<text x="317.9" y="145.3">SF1_12</text>
<text x="345.1" y="145.3">100k Ohm</text>
<text x="84" y="152.6">R8</text>
<text x="121.4" y="152.6">R9</text>
<text x="160.8" y="152.6">R10</text>
<text x="196.8" y="152.6">R11</text>
<text x="239.6" y="152.6">R12</text>
<text x="279.4" y="152.6">R13</text>
<text x="335" y="152.6">R14</text>
<text x="65.7" y="156.4" transform="rotate(-90 65.7 156.4)">+3V3</text>
<text x="81.1" y="156.9">10k Ohm</text>
<text x="118.4" y="156.9">10k Ohm</text>
<text x="158.2" y="156.9">10k Ohm</text>
<text x="193.9" y="156.9">10k Ohm</text>
<text x="237" y="156.9">10k Ohm</text>
<text x="276.8" y="156.9">10k Ohm</text>
<text x="332.4" y="156.9">10k Ohm</text>
</g>
</svg>
